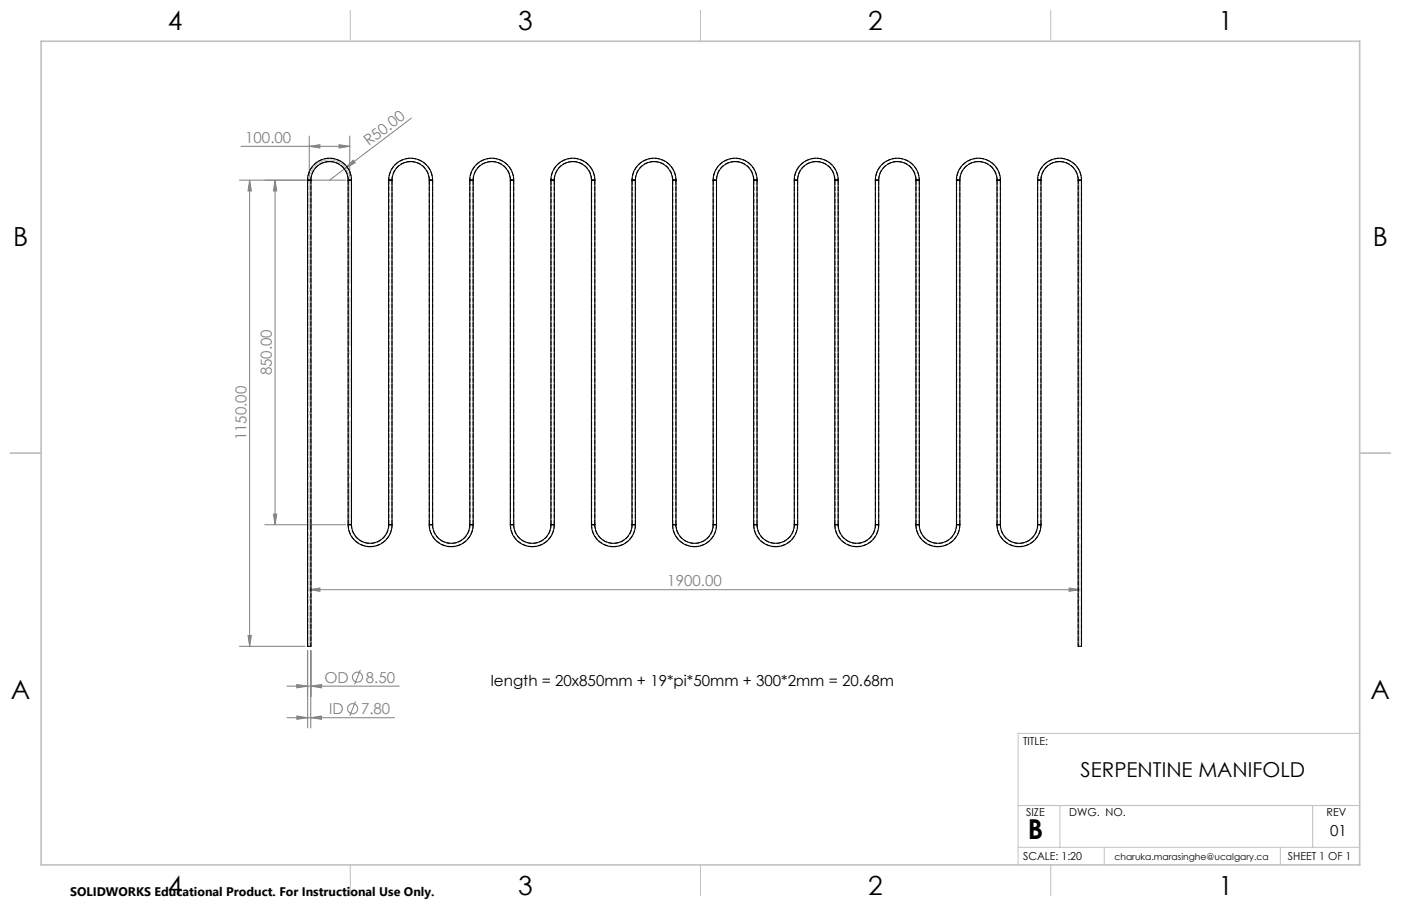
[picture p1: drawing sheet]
<svg xmlns="http://www.w3.org/2000/svg" width="432mm" height="279mm" viewBox="0 0 432 279" stroke-linecap="round" stroke-linejoin="round" font-family="sans-serif">
<g fill="none" stroke="#808080" stroke-width=".31">
<path d="M126.8 36.4l-25.2 19.2M73.8 55.6h32.7M74.3 45.1h33.5M76.9 55.6l.6 3.3h-1.1zM76.9 55.6v143.7M84.8 55.6v106.2M84.8 55.6l.5 3.3h-1zM95.3 45.1l3.3-.5v1zM95.3 41.9v12.4M104.5 44.6l3.3 .5-3.3 .5zM107.8 41.9v12.4M108.9 49.4l.6 .8-3 1.6z"/>
<path d="M84.3 158.5h1l-.5 3.3zM81.6 161.8h24.9M73.8 199.3h20.3M76.4 196h1.1l-.6 3.3zM95.3 181.9l3.3-.6v1.1zM95.3 181.9h237.5M329.5 181.3l3.3 .6-3.3 .5zM88.4 211.6h34.7M91.5 211.1l3.3 .5-3.3 .5zM94.8 200.6v14.2M94.8 200.6v23.9M95.8 200.6v23.9"/>
<path d="M95.8 211.6l3.3-.5v1zM95.8 200.6v14.2M109.6 216.3l-1.8 4.5M111.1 206.6l-1.8 4.5M88.5 221.3h33.1M91.5 220.8l3.3 .5-3.3 .5zM95.8 221.3l3.3-.5v1z"/>
<circle cx="108.7" cy="218.5" r="1.55"/>
<circle cx="110.2" cy="208.8" r="1.55"/>
</g>
<g fill="none" stroke="#c0c0c0" stroke-width=".31">
<path d="M108 3.2v9.5M215.9 3.2v9.5M323.8 3.2v9.5M95.3 55.6a6.2 6.2 0 0 1 6.3-6.3 6.2 6.2 0 0 1 6.2 6.3M3.1 139.7h9.6M419.1 139.7h9.5M419.1 226.2h-105.3v40.5M313.8 248.4h105.3M326.7 248.4v12.9M404.6 248.4v12.9M108 266.7v9.6M215.9 266.7v9.6"/>
<path d="M313.8 261.3h105.3M323.8 266.7v9.6M340.3 261.3v5.4M394.6 261.3v5.4"/>
</g>
<path d="M95.3 199.3v-143.7M332.8 199.3v-143.7" fill="none" stroke="#c0c0c0" stroke-width=".31" stroke-dasharray="15.2 1.3 1.3 1.3" stroke-dashoffset="2.4"/>
<path d="M107.8 55.6v106.2" fill="none" stroke="#c0c0c0" stroke-width=".31" stroke-dasharray="15.2 1.3 1.3 1.3" stroke-dashoffset="2.1"/>
<path d="M12.7 12.7h406.4v254h-406.4z" fill="none" stroke="#c0c0c0" stroke-width=".5"/>
<g fill="#808080">
<path d="M108.9 49.4l.6 .8-3 1.6z"/>
<path d="M329.5 181.3l3.3 .6-3.3 .5zM95.3 181.9l3.3-.6v1.1z"/>
<path d="M95.3 45.1l3.3-.5v1zM104.5 44.6l3.3 .5-3.3 .5z"/>
<path d="M76.4 196h1.1l-.6 3.3zM76.9 55.6l.6 3.3h-1.1z"/>
<path d="M84.8 55.6l.5 3.3h-1zM84.3 158.5h1l-.5 3.3z"/>
<path d="M91.5 211.1l3.3 .5-3.3 .5zM95.8 211.6l3.3-.5v1zM91.5 220.8l3.3 .5-3.3 .5zM95.8 221.3l3.3-.5v1z"/>
</g>
<g fill="none" stroke="#000" stroke-width=".31">
<path d="M94.8 55.6a6.8 6.8 0 0 1 6.8-6.8 6.8 6.8 0 0 1 6.7 6.8M94.8 55.6v143.7h1v-143.7M94.8 55.6h1M95.8 55.6a5.7 5.7 0 0 1 5.8-5.8 5.7 5.7 0 0 1 5.7 5.8M107.3 55.6h1M107.3 55.6v106.2M108.3 55.6v106.2M119.8 55.6a6.8 6.8 0 0 1 6.8-6.8 6.8 6.8 0 0 1 6.7 6.8M119.8 55.6h1M119.8 55.6v106.2M120.8 55.6a5.7 5.7 0 0 1 5.8-5.8 5.7 5.7 0 0 1 5.7 5.8M120.8 55.6v106.2"/>
<path d="M132.3 55.6h1M132.3 55.6v106.2M133.3 55.6v106.2M144.8 55.6a6.8 6.8 0 0 1 6.8-6.8 6.8 6.8 0 0 1 6.7 6.8M144.8 55.6h1M144.8 55.6v106.2M145.8 55.6a5.7 5.7 0 0 1 5.8-5.8 5.7 5.7 0 0 1 5.7 5.8M145.8 55.6v106.2M157.3 55.6h1M157.3 55.6v106.2M158.3 55.6v106.2M169.8 55.6a6.8 6.8 0 0 1 6.8-6.8 6.8 6.8 0 0 1 6.7 6.8"/>
<path d="M169.8 55.6h1.1M169.8 55.6v106.2M170.9 55.6a5.7 5.7 0 0 1 5.7-5.8 5.7 5.7 0 0 1 5.7 5.8M170.9 55.6v106.2M182.3 55.6h1M182.3 55.6v106.2M183.3 55.6v106.2M194.8 55.6a6.8 6.8 0 0 1 6.8-6.8 6.8 6.8 0 0 1 6.8 6.8M194.8 55.6h1M194.8 55.6v106.2M195.8 55.6a5.7 5.7 0 0 1 5.8-5.8 5.7 5.7 0 0 1 5.7 5.8M195.8 55.6v106.2"/>
<path d="M207.3 55.6h1.1M207.3 55.6v106.2M208.4 55.6v106.2M219.8 55.6a6.8 6.8 0 0 1 6.8-6.8 6.8 6.8 0 0 1 6.7 6.8M219.8 55.6h1M219.8 55.6v106.2M220.8 55.6a5.7 5.7 0 0 1 5.8-5.8 5.7 5.7 0 0 1 5.7 5.8M220.8 55.6v106.2M232.3 55.6h1M232.3 55.6v106.2M233.3 55.6v106.2M244.8 55.6a6.8 6.8 0 0 1 6.8-6.8 6.8 6.8 0 0 1 6.7 6.8"/>
<path d="M244.8 55.6h1.1M244.8 55.6v106.2M245.9 55.6a5.7 5.7 0 0 1 5.7-5.8 5.7 5.7 0 0 1 5.7 5.8M245.9 55.6v106.2M257.3 55.6h1M257.3 55.6v106.2M258.3 55.6v106.2M269.8 55.6a6.8 6.8 0 0 1 6.8-6.8 6.8 6.8 0 0 1 6.8 6.8M269.8 55.6h1M269.8 55.6v106.2M270.8 55.6a5.7 5.7 0 0 1 5.8-5.8 5.7 5.7 0 0 1 5.7 5.8M270.8 55.6v106.2"/>
<path d="M282.3 55.6h1.1M282.3 55.6v106.2M283.4 55.6v106.2M294.8 55.6a6.8 6.8 0 0 1 6.8-6.8 6.8 6.8 0 0 1 6.7 6.8M294.8 55.6h1M294.8 55.6v106.2M295.8 55.6a5.7 5.7 0 0 1 5.8-5.8 5.7 5.7 0 0 1 5.7 5.8M295.8 55.6v106.2M307.3 55.6h1M307.3 55.6v106.2M308.3 55.6v106.2M319.8 55.6a6.8 6.8 0 0 1 6.8-6.8 6.8 6.8 0 0 1 6.7 6.8"/>
<path d="M319.8 55.6h1.1M319.8 55.6v106.2M320.9 55.6a5.7 5.7 0 0 1 5.7-5.8 5.7 5.7 0 0 1 5.7 5.8M320.9 55.6v106.2M332.3 55.6v143.7h1v-143.7M332.3 55.6h1M107.3 161.8a6.8 6.8 0 0 0 6.8 6.8 6.8 6.8 0 0 0 6.7-6.8M107.3 161.8h1M108.3 161.8a5.7 5.7 0 0 0 5.8 5.7 5.7 5.7 0 0 0 5.7-5.7M119.8 161.8h1M132.3 161.8a6.8 6.8 0 0 0 6.8 6.8 6.8 6.8 0 0 0 6.7-6.8M132.3 161.8h1"/>
<path d="M133.3 161.8a5.7 5.7 0 0 0 5.8 5.7 5.7 5.7 0 0 0 5.7-5.7M144.8 161.8h1M157.3 161.8a6.8 6.8 0 0 0 6.8 6.8 6.8 6.8 0 0 0 6.8-6.8M157.3 161.8h1M158.3 161.8a5.7 5.7 0 0 0 5.8 5.7 5.7 5.7 0 0 0 5.7-5.7M169.8 161.8h1.1M182.3 161.8a6.8 6.8 0 0 0 6.8 6.8 6.8 6.8 0 0 0 6.7-6.8M182.3 161.8h1M183.3 161.8a5.7 5.7 0 0 0 5.8 5.7 5.7 5.7 0 0 0 5.7-5.7M194.8 161.8h1M207.3 161.8a6.8 6.8 0 0 0 6.8 6.8 6.8 6.8 0 0 0 6.7-6.8M207.3 161.8h1.1"/>
<path d="M208.4 161.8a5.7 5.7 0 0 0 5.7 5.7 5.7 5.7 0 0 0 5.7-5.7M219.8 161.8h1M232.3 161.8a6.8 6.8 0 0 0 6.8 6.8 6.8 6.8 0 0 0 6.8-6.8M232.3 161.8h1M233.3 161.8a5.7 5.7 0 0 0 5.8 5.7 5.7 5.7 0 0 0 5.7-5.7M244.8 161.8h1.1M257.3 161.8a6.8 6.8 0 0 0 6.8 6.8 6.8 6.8 0 0 0 6.7-6.8M257.3 161.8h1M258.3 161.8a5.7 5.7 0 0 0 5.8 5.7 5.7 5.7 0 0 0 5.7-5.7M269.8 161.8h1M282.3 161.8a6.8 6.8 0 0 0 6.8 6.8 6.8 6.8 0 0 0 6.7-6.8M282.3 161.8h1.1"/>
<path d="M283.4 161.8a5.7 5.7 0 0 0 5.7 5.7 5.7 5.7 0 0 0 5.7-5.7M294.8 161.8h1M307.3 161.8a6.8 6.8 0 0 0 6.8 6.8 6.8 6.8 0 0 0 6.8-6.8M307.3 161.8h1M308.3 161.8a5.7 5.7 0 0 0 5.8 5.7 5.7 5.7 0 0 0 5.7-5.7M319.8 161.8h1.1"/>
</g>
<g fill="none" stroke="#000" stroke-width=".31" stroke-dasharray="1.3 .6" stroke-dashoffset="1">
<path d="M94.8 55.6h1h-1M107.3 55.6h1h-1M119.8 55.6h1h-1M132.3 55.6h1h-1M144.8 55.6h1h-1M157.3 55.6h1h-1M169.8 55.6h1h-1M182.3 55.6h1h-1M194.8 55.6h1h-1M207.3 55.6h1h-1M219.8 55.6h1h-1M232.3 55.6h1h-1"/>
<path d="M244.8 55.6h1h-1M257.3 55.6h1h-1M269.8 55.6h1h-1M282.3 55.6h1h-1M294.8 55.6h1h-1M307.3 55.6h1h-1M319.8 55.6h1h-1M332.3 55.6h1h-1M108.3 161.8h-1h1M120.8 161.8h-1h1M133.3 161.8h-1h1M145.8 161.8h-1h1"/>
<path d="M158.3 161.8h-1h1M170.8 161.8h-1h1M183.3 161.8h-1h1M195.8 161.8h-1h1M208.3 161.8h-1h1M220.8 161.8h-1h1M233.3 161.8h-1h1M245.8 161.8h-1h1M258.3 161.8h-1h1M270.8 161.8h-1h1M283.3 161.8h-1h1M295.8 161.8h-1h1"/>
<path d="M308.3 161.8h-1h1M320.8 161.8h-1h1"/>
</g>
<g fill="none" stroke="#000" stroke-width=".31" stroke-dasharray="1.3 .6" stroke-dashoffset="-.1">
<path d="M95.8 55.6a5.8 5.8 0 0 1 5.8-5.8M101.6 49.8a5.8 5.8 0 0 1 5.7 5.8M107.3 55.6v106.2M119.8 55.6v106.2M120.8 55.6a5.8 5.8 0 0 1 5.8-5.8M126.6 49.8a5.8 5.8 0 0 1 5.7 5.8M132.3 55.6v106.2M144.8 55.6v106.2M145.8 55.6a5.8 5.8 0 0 1 5.8-5.8M151.6 49.8a5.8 5.8 0 0 1 5.7 5.8M157.3 55.6v106.2M169.8 55.6v106.2"/>
<path d="M170.8 55.6a5.8 5.8 0 0 1 5.8-5.8M176.6 49.8a5.8 5.8 0 0 1 5.7 5.8M182.3 55.6v106.2M194.8 55.6v106.2M195.8 55.6a5.8 5.8 0 0 1 5.8-5.8M201.6 49.8a5.8 5.8 0 0 1 5.7 5.8M207.3 55.6v106.2M219.8 55.6v106.2M220.8 55.6a5.8 5.8 0 0 1 5.8-5.8M226.6 49.8a5.8 5.8 0 0 1 5.7 5.8M232.3 55.6v106.2M244.8 55.6v106.2"/>
<path d="M245.8 55.6a5.8 5.8 0 0 1 5.8-5.8M251.6 49.8a5.8 5.8 0 0 1 5.7 5.8M257.3 55.6v106.2M269.8 55.6v106.2M270.8 55.6a5.8 5.8 0 0 1 5.8-5.8M276.6 49.8a5.8 5.8 0 0 1 5.7 5.8M282.3 55.6v106.2M294.8 55.6v106.2M295.8 55.6a5.8 5.8 0 0 1 5.8-5.8M301.6 49.8a5.8 5.8 0 0 1 5.7 5.8M307.3 55.6v106.2M319.8 55.6v106.2"/>
<path d="M320.8 55.6a5.8 5.8 0 0 1 5.8-5.8M326.6 49.8a5.8 5.8 0 0 1 5.7 5.8M108.3 161.8v-106.2M120.8 161.8v-106.2M133.3 161.8v-106.2M145.8 161.8v-106.2M158.3 161.8v-106.2M170.8 161.8v-106.2M183.3 161.8v-106.2M195.8 161.8v-106.2M208.3 161.8v-106.2M220.8 161.8v-106.2"/>
<path d="M233.3 161.8v-106.2M245.8 161.8v-106.2M258.3 161.8v-106.2M270.8 161.8v-106.2M283.3 161.8v-106.2M295.8 161.8v-106.2M308.3 161.8v-106.2M320.8 161.8v-106.2"/>
</g>
<g fill="none" stroke="#000" stroke-width=".31" stroke-dasharray="1.3 .6" stroke-dashoffset=".5">
<path d="M94.8 55.6h1.1M108.3 55.6a6.7 6.7 0 0 0-6.7-6.8 6.7 6.7 0 0 0-6.8 6.8M108.4 55.6h-1.1M119.8 55.6h1.1M133.3 55.6a6.7 6.7 0 0 0-6.7-6.8 6.7 6.7 0 0 0-6.8 6.8M133.4 55.6h-1.1M144.8 55.6h1.1M158.3 55.6a6.7 6.7 0 0 0-6.7-6.8 6.7 6.7 0 0 0-6.8 6.8M158.4 55.6h-1.1M169.8 55.6h1.1M183.3 55.6a6.7 6.7 0 0 0-6.7-6.8 6.7 6.7 0 0 0-6.8 6.8M183.4 55.6h-1.1"/>
<path d="M194.8 55.6h1.1M208.3 55.6a6.7 6.7 0 0 0-6.7-6.8 6.7 6.7 0 0 0-6.8 6.8M208.4 55.6h-1.1M219.8 55.6h1.1M233.3 55.6a6.7 6.7 0 0 0-6.7-6.8 6.7 6.7 0 0 0-6.8 6.8M233.4 55.6h-1.1M244.8 55.6h1.1M258.3 55.6a6.7 6.7 0 0 0-6.7-6.8 6.7 6.7 0 0 0-6.8 6.8M258.4 55.6h-1.1M269.8 55.6h1.1M283.3 55.6a6.7 6.7 0 0 0-6.7-6.8 6.7 6.7 0 0 0-6.8 6.8M283.4 55.6h-1.1"/>
<path d="M294.8 55.6h1.1M308.3 55.6a6.7 6.7 0 0 0-6.7-6.8 6.7 6.7 0 0 0-6.8 6.8M308.4 55.6h-1.1M319.8 55.6h1.1M333.3 55.6a6.7 6.7 0 0 0-6.7-6.8 6.7 6.7 0 0 0-6.8 6.8M333.4 55.6h-1.1M108.4 161.8h-1.1M119.8 161.8h1.1M133.4 161.8h-1.1M144.8 161.8h1.1M158.4 161.8h-1.1M169.8 161.8h1.1"/>
<path d="M183.4 161.8h-1.1M194.8 161.8h1.1M208.4 161.8h-1.1M219.8 161.8h1.1M233.4 161.8h-1.1M244.8 161.8h1.1M258.4 161.8h-1.1M269.8 161.8h1.1M283.4 161.8h-1.1M294.8 161.8h1.1M308.4 161.8h-1.1M319.8 161.8h1.1"/>
</g>
<g fill="none" stroke="#000" stroke-width=".31" stroke-dasharray="1.3 .6" stroke-dashoffset=".2">
<path d="M94.8 55.6v143.7M332.3 55.6v143.7M119.8 161.8a5.8 5.8 0 0 1-5.7 5.8 5.8 5.8 0 0 1-5.8-5.8M144.8 161.8a5.8 5.8 0 0 1-5.7 5.8 5.8 5.8 0 0 1-5.8-5.8M169.8 161.8a5.8 5.8 0 0 1-5.7 5.8 5.8 5.8 0 0 1-5.8-5.8M194.8 161.8a5.8 5.8 0 0 1-5.7 5.8 5.8 5.8 0 0 1-5.8-5.8M219.8 161.8a5.8 5.8 0 0 1-5.7 5.8 5.8 5.8 0 0 1-5.8-5.8M244.8 161.8a5.8 5.8 0 0 1-5.7 5.8 5.8 5.8 0 0 1-5.8-5.8M269.8 161.8a5.8 5.8 0 0 1-5.7 5.8 5.8 5.8 0 0 1-5.8-5.8M294.8 161.8a5.8 5.8 0 0 1-5.7 5.8 5.8 5.8 0 0 1-5.8-5.8M319.8 161.8a5.8 5.8 0 0 1-5.7 5.8 5.8 5.8 0 0 1-5.8-5.8M95.8 199.3v-143.7"/>
<path d="M333.3 199.3v-143.7"/>
</g>
<g fill="none" stroke="#000" stroke-width=".31" stroke-dasharray="1.3 .6" stroke-dashoffset=".1">
<path d="M107.3 161.8a6.7 6.7 0 0 0 6.8 6.7M114.1 168.5a6.7 6.7 0 0 0 6.7-6.7M132.3 161.8a6.7 6.7 0 0 0 6.8 6.7M139.1 168.5a6.7 6.7 0 0 0 6.7-6.7M157.3 161.8a6.7 6.7 0 0 0 6.8 6.7M164.1 168.5a6.7 6.7 0 0 0 6.7-6.7M182.3 161.8a6.7 6.7 0 0 0 6.8 6.7M189.1 168.5a6.7 6.7 0 0 0 6.7-6.7M207.3 161.8a6.7 6.7 0 0 0 6.8 6.7M214.1 168.5a6.7 6.7 0 0 0 6.7-6.7M232.3 161.8a6.7 6.7 0 0 0 6.8 6.7M239.1 168.5a6.7 6.7 0 0 0 6.7-6.7"/>
<path d="M257.3 161.8a6.7 6.7 0 0 0 6.8 6.7M264.1 168.5a6.7 6.7 0 0 0 6.7-6.7M282.3 161.8a6.7 6.7 0 0 0 6.8 6.7M289.1 168.5a6.7 6.7 0 0 0 6.7-6.7M307.3 161.8a6.7 6.7 0 0 0 6.8 6.7M314.1 168.5a6.7 6.7 0 0 0 6.7-6.7"/>
</g>
<text font-size="8.5" x="316.8" y="258.9">B</text>
<g font-size="8.1">
<text x="51.7" y="9.3">4</text>
<text x="159.7" y="9.3">3</text>
<text x="267.6" y="9.3">2</text>
<text x="375.6" y="9.3">1</text>
<text x="4" y="76">B</text>
<text x="423.1" y="76">B</text>
<text x="3.3" y="215.7">A</text>
<text x="422.4" y="215.7">A</text>
<text x="51.7" y="276">4</text>
<text x="159.7" y="276">3</text>
<text x="267.6" y="276">2</text>
<text x="375.6" y="276">1</text>
</g>
<text font-size="6.3" x="333" y="239.6">SERPENTINE MANIFOLD</text>
<g font-size="4.7" fill="#808080">
<text x="75.6" y="44.1">100.00</text>
<text x="113.7" y="45.1" transform="rotate(-37 113.7 45.1)">R50.00</text>
<text x="83.8" y="115.8" transform="rotate(-90 83.8 115.8)">850.00</text>
<text x="76" y="135.8" transform="rotate(-90 76 135.8)">1150.00</text>
<text x="205.7" y="180.8">1900.00</text>
<text x="100" y="210.5">OD</text>
<text x="112.8" y="210.5">8.50</text>
<text x="101.5" y="220.2">ID</text>
<text x="111.3" y="220.2">7.80</text>
</g>
<g font-size="4.7">
<text x="151.3" y="211.6">length = 20x850mm + 19*pi*50mm + 300*2mm = 20.68m</text>
<text x="409.9" y="257.9">01</text>
</g>
<text font-size="3.8" x="21.6" y="276.3">SOLIDWORKS Educational Product. For Instructional Use Only.</text>
<g font-size="3.4">
<text x="315.3" y="229.7">TITLE:</text>
<text x="316.3" y="251.7">SIZE</text>
<text x="329.5" y="251.7">DWG. NO.</text>
<text x="408.9" y="251.7">REV</text>
<text x="315.3" y="265.2">SCALE: 1:20</text>
<text x="396.9" y="265.2">SHEET 1 OF 1</text>
</g>
<text font-size="2.8" x="343.5" y="265.2">charuka.marasinghe@ucalgary.ca</text>
</svg>
